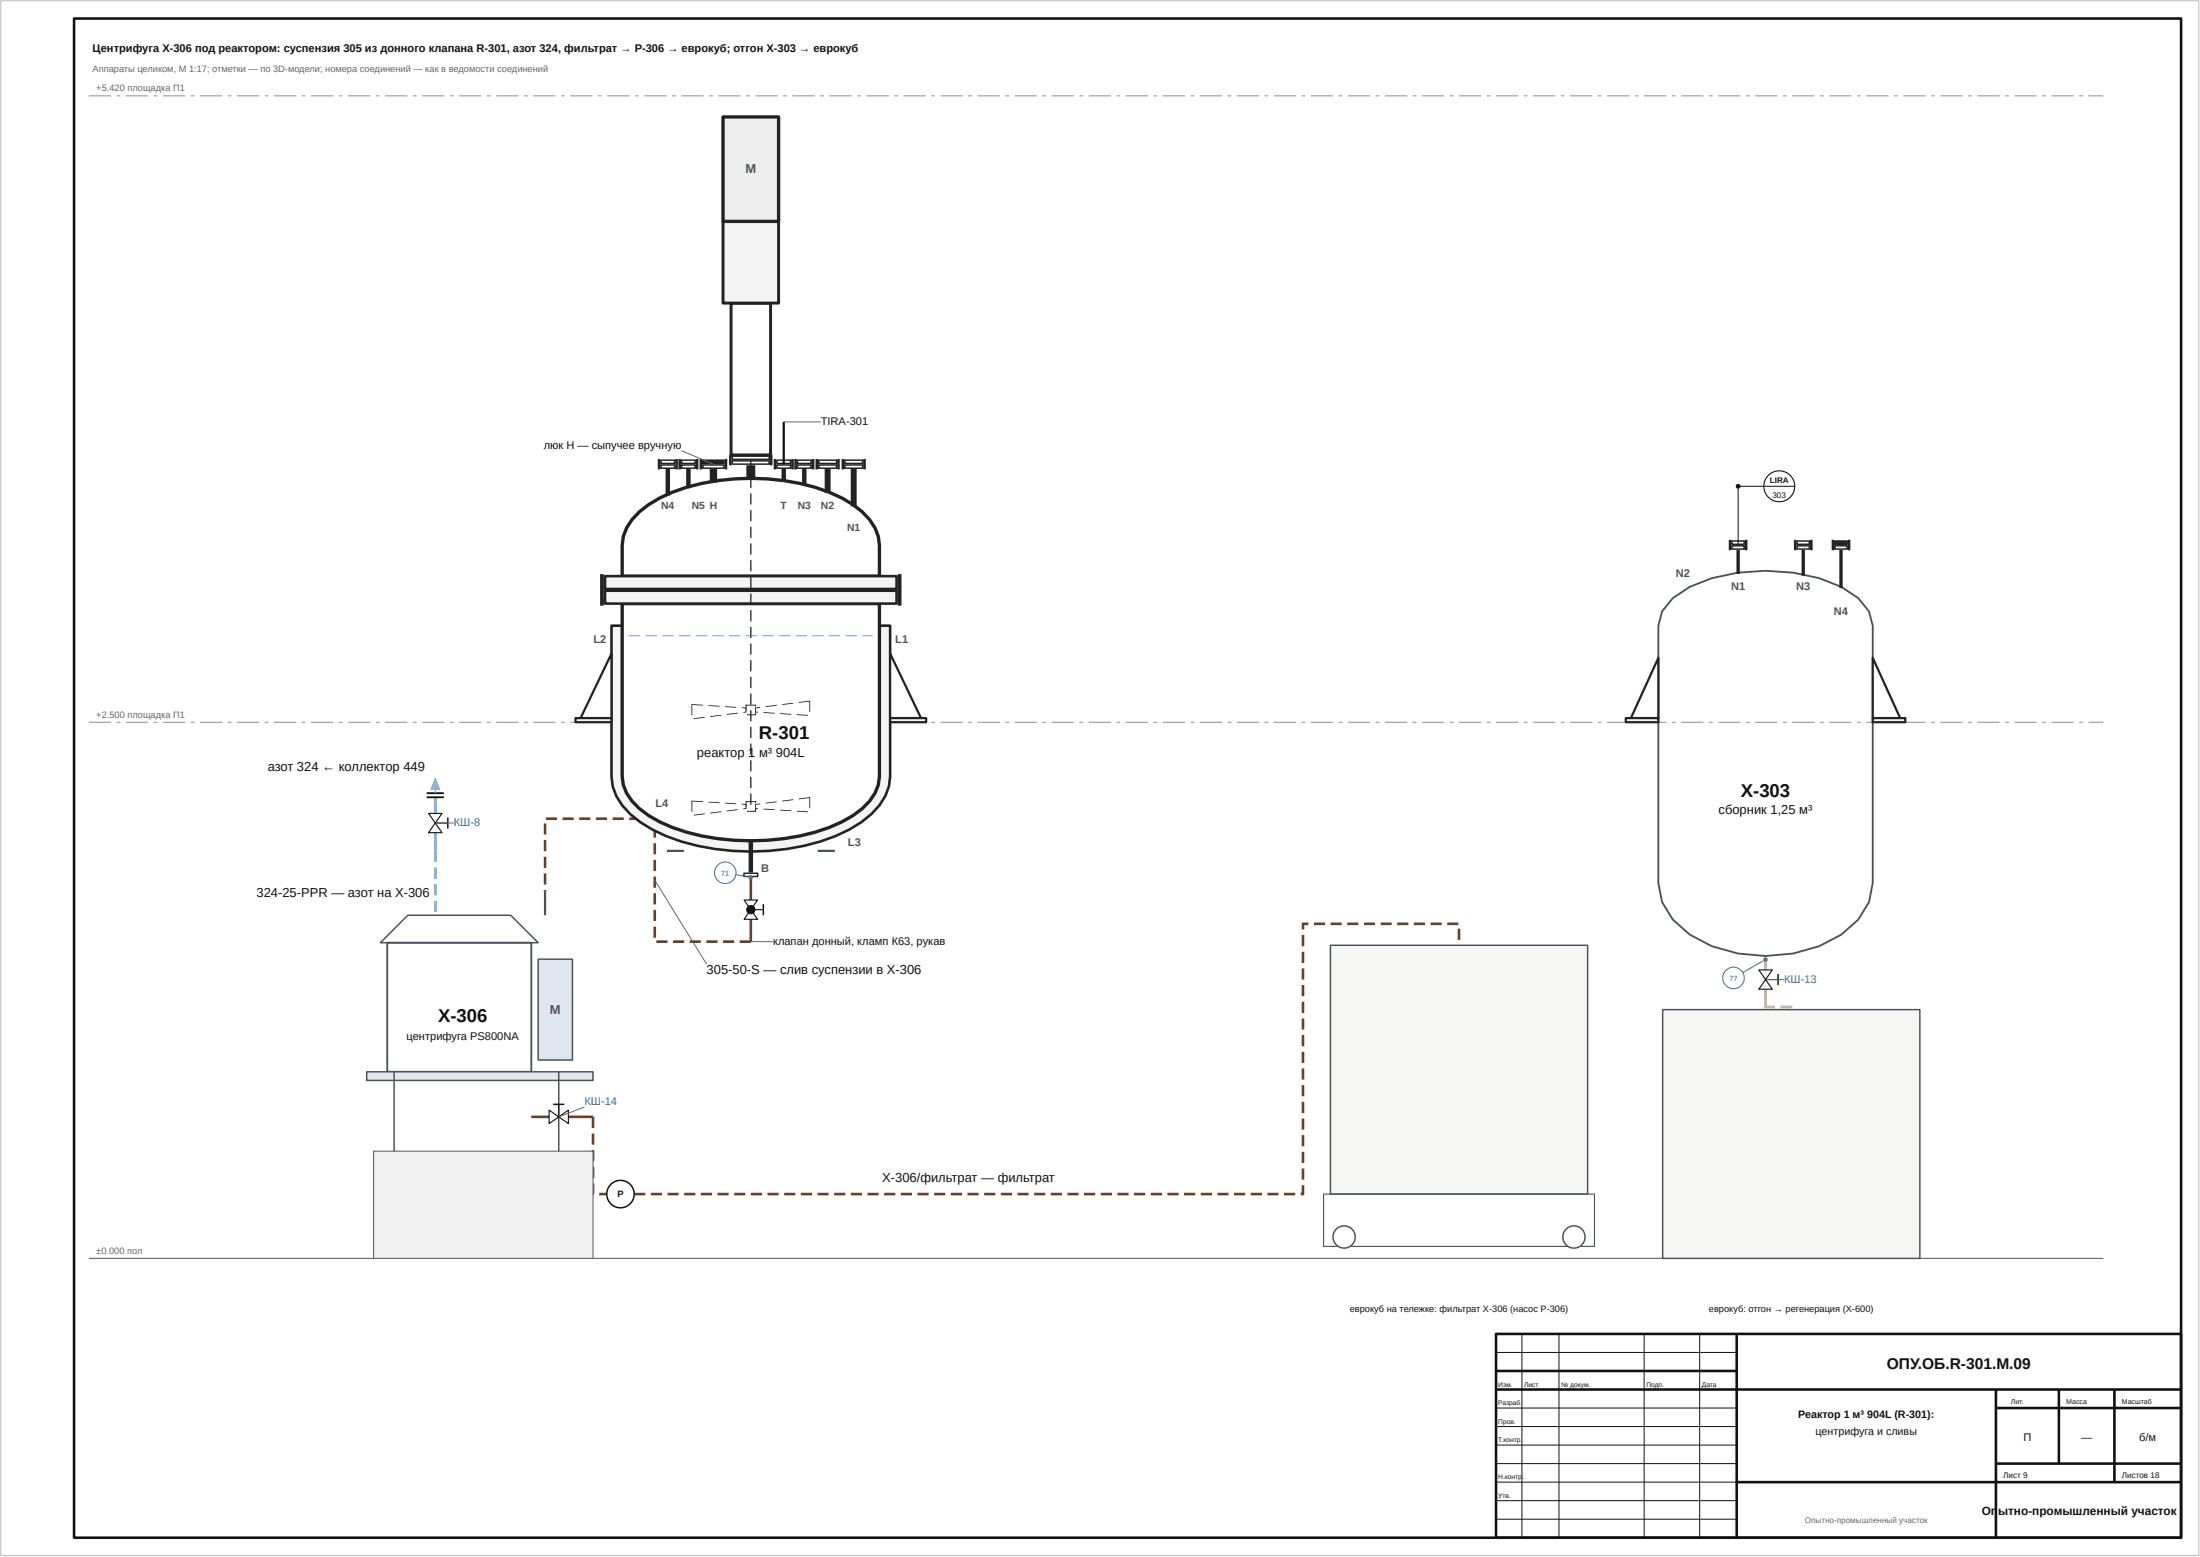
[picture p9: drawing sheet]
<svg xmlns="http://www.w3.org/2000/svg" width="594mm" height="420mm" viewBox="0 0 594 420" stroke-linecap="round" stroke-linejoin="round" font-family="sans-serif">
<path d="M469 360v55M404 370h65M404 375h185M539 375v40M539 380h50M556 375v20M571 375v25M469 400h120M539 395h50" fill="none" stroke="#111" stroke-width=".7" stroke-linecap="butt"/>
<path d="M202.8 236.8v6.1M202.8 248.1v6" fill="none" stroke="#6b3d25" stroke-width=".7" stroke-linecap="butt"/>
<path d="M199.8 253.8h3v.7h-3zM195.3 253.8h3v.7h-3zM190.8 253.8h3v.7h-3zM186.3 253.8h3v.7h-3zM181.8 253.8h3v.7h-3zM177.3 253.8h3v.7h-3zM176.5 250.1h.7v3h-.7zM176.5 245.6h.7v3h-.7zM176.5 241.1h.7v3h-.7zM176.5 236.6h.7v3h-.7zM176.5 232.1h.7v3h-.7zM176.5 227.6h.7v3h-.7zM176.5 223.1h.7v3h-.7zM174.4 220.6h2.6l.2 .3v.7h-.7v-.6h.3v.3h-2.4zM169.9 220.6h3v.7h-3zM165.4 220.6h3v.7h-3zM160.9 220.6h3v.7h-3zM156.4 220.6h3v.7h-3zM151.9 220.6h3v.7h-3zM147.4 220.6h3v.7h-3zM146.8 222.2h.7v3h-.7zM146.8 226.7h.7v3h-.7zM146.8 231.2h.7v3h-.7zM146.8 235.7h.7v3h-.7zM146.8 240.2h.7v.4h-.7z" fill="#6b3d25"/>
<path d="M117.6 215.2v4.3M117.6 224.7v4.9" fill="none" stroke="#5da4da" stroke-width=".7" stroke-linecap="butt"/>
<path d="M117.2 229.6h.7v3h-.7zM117.2 234.1h.7v3h-.7zM117.2 238.6h.7v3h-.7zM117.2 243.1h.7v3h-.7z" fill="#5da4da"/>
<path d="M143.5 301.4h4.8M153.5 301.4h6.6" fill="none" stroke="#6b3d25" stroke-width=".7" stroke-linecap="butt"/>
<g fill="#6b3d25">
<path d="M159.8 301.4h.7v3h-.7zM159.8 305.9h.7v3h-.7zM159.8 310.4h.7v3h-.7zM159.8 314.9h.7v3h-.7zM159.8 319.4h.7v2.9h-.4v-.4h.2v.7l-.5-.3zM161.8 321.9h2.1v.7h-2.1z"/>
<path d="M171.3 321.9h3v.7h-3zM175.8 321.9h3v.7h-3zM180.3 321.9h3v.7h-3zM184.8 321.9h3v.7h-3zM189.3 321.9h3v.7h-3zM193.8 321.9h3v.7h-3zM198.3 321.9h3v.7h-3zM202.8 321.9h3v.7h-3zM207.3 321.9h3v.7h-3zM211.8 321.9h3v.7h-3zM216.3 321.9h3v.7h-3zM220.8 321.9h3v.7h-3zM225.3 321.9h3v.7h-3zM229.8 321.9h3v.7h-3zM234.3 321.9h3v.7h-3zM238.8 321.9h3v.7h-3zM243.3 321.9h3v.7h-3zM247.8 321.9h3v.7h-3zM252.3 321.9h3v.7h-3zM256.8 321.9h3v.7h-3zM261.3 321.9h3v.7h-3zM265.8 321.9h3v.7h-3zM270.3 321.9h3v.7h-3zM274.8 321.9h3v.7h-3zM279.3 321.9h3v.7h-3zM283.8 321.9h3v.7h-3zM288.3 321.9h3v.7h-3zM292.8 321.9h3v.7h-3zM297.3 321.9h3v.7h-3zM301.8 321.9h3v.7h-3zM306.3 321.9h3v.7h-3zM310.8 321.9h3v.7h-3zM315.3 321.9h3v.7h-3zM319.8 321.9h3v.7h-3zM324.3 321.9h3v.7h-3zM328.8 321.9h3v.7h-3zM333.3 321.9h3v.7h-3zM337.8 321.9h3v.7h-3zM342.3 321.9h3v.7h-3zM346.8 321.9h3v.7h-3zM351.5 319.9h.7v2.4l-.3 .3h-.6v-.7h.6v.4h-.4zM351.5 315.4h.7v3h-.7zM351.5 310.9h.7v3h-.7zM351.5 306.4h.7v3h-.7zM351.5 301.9h.7v3h-.7zM351.5 297.4h.7v3h-.7zM351.5 292.9h.7v3h-.7zM351.5 288.4h.7v3h-.7zM351.5 283.9h.7v3h-.7zM351.5 279.4h.7v3h-.7zM351.5 274.9h.7v3h-.7zM351.5 270.4h.7v3h-.7zM351.5 265.9h.7v3h-.7zM351.5 261.4h.7v3h-.7zM351.5 256.9h.7v3h-.7zM351.5 252.4h.7v3h-.7zM351.6 249.1l1.7-.1v.7h-1.4v-.4h.3v1.6h-.7zM354.8 249h3v.7h-3zM359.3 249h3v.7h-3zM363.8 249h3v.7h-3zM368.3 249h3v.7h-3zM372.8 249h3v.7h-3zM377.3 249h3v.7h-3zM381.8 249h3v.7h-3zM386.3 249h3v.7h-3zM390.8 249h3v.7h-3zM393.7 250.6h.7v3h-.7z"/>
</g>
<path d="M476.8 258.9v2.9M476.8 267v4.3" fill="none" stroke="#f0ce36" stroke-width=".7" stroke-linecap="butt"/>
<path d="M476.4 271.3h.7v.5h-.3v-.4h2.5v.7h-2.6l-.2-.2zM480.8 271.4h3l.3 .5-.7-.1h.3v.3h-2.9z" fill="#f0ce36"/>
<path d="M.2 .2h593.6v419.6h-593.6z" fill="none" stroke="#bbb" stroke-width=".27"/>
<path d="M20 5h569v410h-569zM404 360h185v55h-185z" fill="none" stroke="#111" stroke-width=".7" stroke-linecap="butt"/>
<path d="M411 360v55M421 360v55M444 360v55M459 360v55M404 365h65M404 380h65M404 385h65M404 390h65M404 395h65M404 400h65M404 405h65M404 410h65" fill="none" stroke="#111" stroke-width=".27"/>
<path d="M24 339.6h544" fill="none" stroke="#666" stroke-width=".3"/>
<g fill="#666">
<path d="M24 194.8h6v.2h-6zM31.5 194.8h1v.2h-1zM34 194.8h6v.2h-6zM41.5 194.8h1v.2h-1zM44 194.8h6v.2h-6zM51.5 194.8h1v.2h-1zM54 194.8h6v.2h-6zM61.5 194.8h1v.2h-1zM64 194.8h6v.2h-6zM71.5 194.8h1v.2h-1zM74 194.8h6v.2h-6zM81.5 194.8h1v.2h-1zM84 194.8h6v.2h-6zM91.5 194.8h1v.2h-1zM94 194.8h6v.2h-6zM101.5 194.8h1v.2h-1zM104 194.8h6v.2h-6zM111.5 194.8h1v.2h-1zM114 194.8h6v.2h-6zM121.5 194.8h1v.2h-1zM124 194.8h6v.2h-6zM131.5 194.8h1v.2h-1zM134 194.8h6v.2h-6zM141.5 194.8h1v.2h-1zM144 194.8h6v.2h-6zM151.5 194.8h1v.2h-1zM154 194.8h6v.2h-6zM161.5 194.8h1v.2h-1zM164 194.8h6v.2h-6zM171.5 194.8h1v.2h-1zM174 194.8h6v.2h-6zM181.5 194.8h1v.2h-1zM184 194.8h6v.2h-6zM191.5 194.8h1v.2h-1zM194 194.8h6v.2h-6zM201.5 194.8h1v.2h-1zM204 194.8h6v.2h-6zM211.5 194.8h1v.2h-1zM214 194.8h6v.2h-6zM221.5 194.8h1v.2h-1zM224 194.8h6v.2h-6zM231.5 194.8h1v.2h-1zM234 194.8h6v.2h-6zM241.5 194.8h1v.2h-1zM244 194.8h6v.2h-6zM251.5 194.8h1v.2h-1zM254 194.8h6v.2h-6zM261.5 194.8h1v.2h-1zM264 194.8h6v.2h-6zM271.5 194.8h1v.2h-1zM274 194.8h6v.2h-6zM281.5 194.8h1v.2h-1zM284 194.8h6v.2h-6zM291.5 194.8h1v.2h-1zM294 194.8h6v.2h-6zM301.5 194.8h1v.2h-1zM304 194.8h6v.2h-6zM311.5 194.8h1v.2h-1zM314 194.8h6v.2h-6zM321.5 194.8h1v.2h-1zM324 194.8h6v.2h-6zM331.5 194.8h1v.2h-1zM334 194.8h6v.2h-6zM341.5 194.8h1v.2h-1zM344 194.8h6v.2h-6zM351.5 194.8h1v.2h-1zM354 194.8h6v.2h-6zM361.5 194.8h1v.2h-1zM364 194.8h6v.2h-6zM371.5 194.8h1v.2h-1zM374 194.8h6v.2h-6zM381.5 194.8h1v.2h-1zM384 194.8h6v.2h-6zM391.5 194.8h1v.2h-1zM394 194.8h6v.2h-6zM401.5 194.8h1v.2h-1zM404 194.8h6v.2h-6zM411.5 194.8h1v.2h-1zM414 194.8h6v.2h-6zM421.5 194.8h1v.2h-1zM424 194.8h6v.2h-6zM431.5 194.8h1v.2h-1zM434 194.8h6v.2h-6zM441.5 194.8h1v.2h-1zM444 194.8h6v.2h-6zM451.5 194.8h1v.2h-1zM454 194.8h6v.2h-6zM461.5 194.8h1v.2h-1zM464 194.8h6v.2h-6zM471.5 194.8h1v.2h-1zM474 194.8h6v.2h-6zM481.5 194.8h1v.2h-1zM484 194.8h6v.2h-6zM491.5 194.8h1v.2h-1zM494 194.8h6v.2h-6zM501.5 194.8h1v.2h-1zM504 194.8h6v.2h-6zM511.5 194.8h1v.2h-1zM514 194.8h6v.2h-6zM521.5 194.8h1v.2h-1zM524 194.8h6v.2h-6zM531.5 194.8h1v.2h-1zM534 194.8h6v.2h-6zM541.5 194.8h1v.2h-1zM544 194.8h6v.2h-6zM551.5 194.8h1v.2h-1zM554 194.8h6v.2h-6zM561.5 194.8h1v.2h-1zM564 194.8h4v.2h-4z"/>
<path d="M24 25.8h6v.2h-6zM31.5 25.8h1v.2h-1zM34 25.8h6v.2h-6zM41.5 25.8h1v.2h-1zM44 25.8h6v.2h-6zM51.5 25.8h1v.2h-1zM54 25.8h6v.2h-6zM61.5 25.8h1v.2h-1zM64 25.8h6v.2h-6zM71.5 25.8h1v.2h-1zM74 25.8h6v.2h-6zM81.5 25.8h1v.2h-1zM84 25.8h6v.2h-6zM91.5 25.8h1v.2h-1zM94 25.8h6v.2h-6zM101.5 25.8h1v.2h-1zM104 25.8h6v.2h-6zM111.5 25.8h1v.2h-1zM114 25.8h6v.2h-6zM121.5 25.8h1v.2h-1zM124 25.8h6v.2h-6zM131.5 25.8h1v.2h-1zM134 25.8h6v.2h-6zM141.5 25.8h1v.2h-1zM144 25.8h6v.2h-6zM151.5 25.8h1v.2h-1zM154 25.8h6v.2h-6zM161.5 25.8h1v.2h-1zM164 25.8h6v.2h-6zM171.5 25.8h1v.2h-1zM174 25.8h6v.2h-6zM181.5 25.8h1v.2h-1zM184 25.8h6v.2h-6zM191.5 25.8h1v.2h-1zM194 25.8h6v.2h-6zM201.5 25.8h1v.2h-1zM204 25.8h6v.2h-6zM211.5 25.8h1v.2h-1zM214 25.8h6v.2h-6zM221.5 25.8h1v.2h-1zM224 25.8h6v.2h-6zM231.5 25.8h1v.2h-1zM234 25.8h6v.2h-6zM241.5 25.8h1v.2h-1zM244 25.8h6v.2h-6zM251.5 25.8h1v.2h-1zM254 25.8h6v.2h-6zM261.5 25.8h1v.2h-1zM264 25.8h6v.2h-6zM271.5 25.8h1v.2h-1zM274 25.8h6v.2h-6zM281.5 25.8h1v.2h-1zM284 25.8h6v.2h-6zM291.5 25.8h1v.2h-1zM294 25.8h6v.2h-6zM301.5 25.8h1v.2h-1zM304 25.8h6v.2h-6zM311.5 25.8h1v.2h-1zM314 25.8h6v.2h-6zM321.5 25.8h1v.2h-1zM324 25.8h6v.2h-6zM331.5 25.8h1v.2h-1zM334 25.8h6v.2h-6zM341.5 25.8h1v.2h-1zM344 25.8h6v.2h-6zM351.5 25.8h1v.2h-1zM354 25.8h6v.2h-6zM361.5 25.8h1v.2h-1zM364 25.8h6v.2h-6zM371.5 25.8h1v.2h-1zM374 25.8h6v.2h-6zM381.5 25.8h1v.2h-1zM384 25.8h6v.2h-6zM391.5 25.8h1v.2h-1zM394 25.8h6v.2h-6zM401.5 25.8h1v.2h-1zM404 25.8h6v.2h-6zM411.5 25.8h1v.2h-1zM414 25.8h6v.2h-6zM421.5 25.8h1v.2h-1zM424 25.8h6v.2h-6zM431.5 25.8h1v.2h-1zM434 25.8h6v.2h-6zM441.5 25.8h1v.2h-1zM444 25.8h6v.2h-6zM451.5 25.8h1v.2h-1zM454 25.8h6v.2h-6zM461.5 25.8h1v.2h-1zM464 25.8h6v.2h-6zM471.5 25.8h1v.2h-1zM474 25.8h6v.2h-6zM481.5 25.8h1v.2h-1zM484 25.8h6v.2h-6zM491.5 25.8h1v.2h-1zM494 25.8h6v.2h-6zM501.5 25.8h1v.2h-1zM504 25.8h6v.2h-6zM511.5 25.8h1v.2h-1zM514 25.8h6v.2h-6zM521.5 25.8h1v.2h-1zM524 25.8h6v.2h-6zM531.5 25.8h1v.2h-1zM534 25.8h6v.2h-6zM541.5 25.8h1v.2h-1zM544 25.8h6v.2h-6zM551.5 25.8h1v.2h-1zM554 25.8h6v.2h-6zM561.5 25.8h1v.2h-1zM564 25.8h4v.2h-4z"/>
</g>
<path d="M165.1 168.9h75.3v40.7a14 14 0 0 1-5.1 10.1 43 43 0 0 1-22.8 9.4 61.9 61.9 0 0 1-36.4-5.2 22.2 22.2 0 0 1-9.7-9.1l-1-2.6-.3-2.6z" fill="#f4f4f4"/>
<path d="M165.1 168.9h75.3v40.7a14 14 0 0 1-5.1 10.1 43 43 0 0 1-22.8 9.4 61.9 61.9 0 0 1-36.4-5.2 22.2 22.2 0 0 1-9.7-9.1l-1-2.6-.3-2.6z" fill="none" stroke="#222" stroke-width=".7" stroke-linecap="butt"/>
<path d="M168 162.9h69.5v46.7a11.7 11.7 0 0 1-4.7 8.6 41.4 41.4 0 0 1-21.1 8.1 60.9 60.9 0 0 1-33.5-4.5 20 20 0 0 1-9-7.8l-.9-2.2-.3-2.2z" fill="#fff"/>
<path d="M168 162.9h69.5v46.7a11.7 11.7 0 0 1-4.7 8.6 41.4 41.4 0 0 1-21.1 8.1 60.9 60.9 0 0 1-33.5-4.5 20 20 0 0 1-9-7.8l-.9-2.2-.3-2.2z" fill="none" stroke="#222" stroke-width=".9" stroke-linecap="butt"/>
<path d="M172.7 138.1a40.6 40.6 0 0 1 21.1-8.4 58.9 58.9 0 0 1 33.5 4.7 20.3 20.3 0 0 1 9 8.1l.9 2.3 .3 2.3v8.4h-69.5v-8.4a12.4 12.4 0 0 1 4.7-9z" fill="#fff"/>
<path d="M172.7 138.1a40.6 40.6 0 0 1 21.1-8.4 58.9 58.9 0 0 1 33.5 4.7 20.3 20.3 0 0 1 9 8.1l.9 2.3 .3 2.3v8.4h-69.5v-8.4a12.4 12.4 0 0 1 4.7-9z" fill="none" stroke="#222" stroke-width=".9" stroke-linecap="butt"/>
<path d="M163.4 155.5h78.7v3.5h-78.7z" fill="#f4f4f4"/>
<path d="M163.4 155.5h78.7v3.5h-78.7z" fill="none" stroke="#222" stroke-width=".7" stroke-linecap="butt"/>
<path d="M163.4 159.4h78.7v3.5h-78.7z" fill="#f4f4f4"/>
<path d="M163.4 159.4h78.7v3.5h-78.7z" fill="none" stroke="#222" stroke-width=".7" stroke-linecap="butt"/>
<path d="M162.6 154.9v8.6M242.9 154.9v8.6" fill="none" stroke="#222" stroke-width="1" stroke-linecap="butt"/>
<path d="M165.1 176.4v17.4h-8.3z" fill="#fff"/>
<path d="M165.1 176.4v17.4h-8.3z" fill="none" stroke="#222" stroke-width=".6"/>
<path d="M155.4 193.8h9.7v1.1h-9.7z" fill="#f4f4f4"/>
<path d="M155.4 193.8h9.7v1.1h-9.7z" fill="none" stroke="#222" stroke-width=".6"/>
<path d="M240.4 176.4l8.3 17.4h-8.3z" fill="#fff"/>
<path d="M240.4 176.4l8.3 17.4h-8.3z" fill="none" stroke="#222" stroke-width=".6"/>
<path d="M240.4 193.8h9.7v1.1h-9.7z" fill="#f4f4f4"/>
<path d="M240.4 193.8h9.7v1.1h-9.7z" fill="none" stroke="#222" stroke-width=".6"/>
<path d="M202.8 125.6v4" fill="none" stroke="#222" stroke-width="2.4" stroke-linecap="butt"/>
<path d="M197.7 124.4h10.1v.9h-10.1z" fill="#fff"/>
<path d="M197.7 124.4h10.1v.9h-10.1z" fill="none" stroke="#222" stroke-width=".4"/>
<path d="M197.7 123.1h10.1v.9h-10.1z" fill="#fff"/>
<path d="M197.7 123.1h10.1v.9h-10.1z" fill="none" stroke="#222" stroke-width=".4"/>
<path d="M197.2 122.8v2.8M208.3 122.8v2.8" fill="none" stroke="#222" stroke-width=".7" stroke-linecap="butt"/>
<path d="M197.4 81.8h10.7v41h-10.7z" fill="#fff"/>
<path d="M197.4 81.8h10.7v41h-10.7z" fill="none" stroke="#222" stroke-width=".8" stroke-linecap="butt"/>
<path d="M195.2 59.7h15.1v22.1h-15.1z" fill="#f4f4f4"/>
<path d="M195.2 59.7h15.1v22.1h-15.1z" fill="none" stroke="#222" stroke-width=".8" stroke-linecap="butt"/>
<path d="M195.2 31.6h15.1v28.1h-15.1z" fill="#eee"/>
<path d="M195.2 31.6h15.1v28.1h-15.1z" fill="none" stroke="#222" stroke-width=".9" stroke-linecap="butt"/>
<path d="M202.6 124.2h.3v3h-.3zM202.6 128.7h.3v3h-.3zM202.6 133.2h.3v3h-.3zM202.6 137.7h.3v3h-.3zM202.6 142.2h.3v3h-.3zM202.6 146.7h.3v3h-.3zM202.6 151.2h.3v3h-.3zM202.6 155.7h.3v3h-.3zM202.6 160.2h.3v3h-.3zM202.6 164.7h.3v3h-.3zM202.6 169.2h.3v3h-.3zM202.6 173.7h.3v3h-.3zM202.6 178.2h.3v3h-.3zM202.6 182.7h.3v3h-.3zM202.6 187.2h.3v3h-.3zM202.6 191.7h.3v3h-.3zM202.6 196.2h.3v3h-.3zM202.6 200.7h.3v3h-.3zM202.6 205.2h.3v3h-.3zM202.6 209.7h.3v3h-.3zM202.6 214.2h.3v3h-.3z" fill="#222"/>
<g fill="#1a1a1a">
<path d="M201.7 218.8l2.3 .2-.1-.7h.3l-.1 .8h-2.4zM201.4 216.3l2.6-.1 .2 .6h-.3l.1-.4h-2.5l.1 1.3h-.3z"/>
<path d="M186.8 216.1l3 .2v.2l-3-.2zM191.3 216.4l3 .1v.3l-3-.2zM195.8 216.6l3 .2v.2l-3-.1zM200.3 216.9l1.2 .1v1.3l-.8 .1v-.2h.8v-1.1h-1.2zM196.2 218.8l3-.4 .1 .2-3 .4zM191.8 219.3l3-.3v.2l-3 .3zM187.3 219.9l3-.4v.2l-3 .4zM186.7 216.2h.2v2.9h-.2z"/>
<path d="M215.7 215.5l3-.4v.3l-3 .3zM211.2 216.1l3-.4v.2l-3 .4zM206.8 216.6l2.9-.3 .1 .2-3 .4zM204 217l1.3-.2v.3h-1.3v1.1l.7-.1v.3l-.8-.2zM206.2 218.2l3 .2v.2l-3-.1zM210.7 218.5l3 .2v.2l-3-.2zM215.2 218.8l3 .2v.2l-3-.2zM218.6 215.2h.2v2.9h-.2z"/>
<path d="M201.7 192.8l2.3 .1-.1-.7h.3l-.1 .8h-2.4zM201.4 190.2h2.6l.2 .5h-.3l.1-.4h-2.5l.1 1.4h-.3z"/>
<path d="M186.8 190l3 .2v.2l-3-.2zM191.3 190.3l3 .2v.2l-3-.2zM195.8 190.6l3 .2v.2l-3-.2zM200.3 190.9l1.2 .1v1.2l-.8 .2v-.2h.8v-1.1h-1.2zM196.2 192.7l3-.4 .1 .3-3 .3zM191.8 193.3l3-.4v.2l-3 .4zM187.3 193.8l3-.3v.2l-3 .4zM186.7 190.1h.2v2.9h-.2z"/>
<path d="M215.7 189.5l3-.4v.2l-3 .4zM211.2 190l3-.3v.2l-3 .4zM206.8 190.6l2.9-.4 .1 .2-3 .4zM204 191l1.3-.2v.2l-1.3 .1v1.1l.7-.1v.2l-.8-.1zM206.2 192.2l3 .2v.2l-3-.2zM210.7 192.5l3 .2v.2l-3-.2zM215.2 192.8l3 .1v.3l-3-.2zM218.6 189.2h.2v2.9h-.2z"/>
</g>
<path d="M169.9 171.5h3v.2h-3zM174.4 171.5h3v.2h-3zM178.9 171.5h3v.2h-3zM183.4 171.5h3v.2h-3zM187.9 171.5h3v.2h-3zM192.4 171.5h3v.2h-3zM196.9 171.5h3v.2h-3zM201.4 171.5h3v.2h-3zM205.9 171.5h3v.2h-3zM210.4 171.5h3v.2h-3zM214.9 171.5h3v.2h-3zM219.4 171.5h3v.2h-3zM223.9 171.5h3v.2h-3zM228.4 171.5h3v.2h-3zM232.9 171.5h2.7v.2h-2.7z" fill="#1f5fa8"/>
<path d="M180.3 126.6v7.1" fill="none" stroke="#222" stroke-width="1.2" stroke-linecap="butt"/>
<path d="M178.5 125.5h3.7v.9h-3.7z" fill="#fff"/>
<path d="M178.5 125.5h3.7v.9h-3.7z" fill="none" stroke="#222" stroke-width=".4"/>
<path d="M178.5 124.2h3.7v.9h-3.7z" fill="#fff"/>
<path d="M178.5 124.2h3.7v.9h-3.7z" fill="none" stroke="#222" stroke-width=".4"/>
<path d="M178 123.9v2.8M182.7 123.9v2.8" fill="none" stroke="#222" stroke-width=".7" stroke-linecap="butt"/>
<path d="M185.9 126.6v5.1" fill="none" stroke="#222" stroke-width="1.2" stroke-linecap="butt"/>
<path d="M184 125.5h3.7v.9h-3.7z" fill="#fff"/>
<path d="M184 125.5h3.7v.9h-3.7z" fill="none" stroke="#222" stroke-width=".4"/>
<path d="M184 124.2h3.7v.9h-3.7z" fill="#fff"/>
<path d="M184 124.2h3.7v.9h-3.7z" fill="none" stroke="#222" stroke-width=".4"/>
<path d="M183.5 123.9v2.8M188.3 123.9v2.8" fill="none" stroke="#222" stroke-width=".7" stroke-linecap="butt"/>
<path d="M192.7 126.6v3.6" fill="none" stroke="#222" stroke-width="2" stroke-linecap="butt"/>
<path d="M189.8 125.5h5.7v.9h-5.7z" fill="#fff"/>
<path d="M189.8 125.5h5.7v.9h-5.7z" fill="none" stroke="#222" stroke-width=".4"/>
<path d="M189.8 124.2h5.7v.9h-5.7z" fill="#222"/>
<path d="M189.8 124.2h5.7v.9h-5.7z" fill="none" stroke="#222" stroke-width=".4"/>
<path d="M189.3 123.9v2.8M196 123.9v2.8" fill="none" stroke="#222" stroke-width=".7" stroke-linecap="butt"/>
<path d="M211.6 126.6v3.5" fill="none" stroke="#222" stroke-width="1.2" stroke-linecap="butt"/>
<path d="M209.8 125.5h3.7v.9h-3.7z" fill="#fff"/>
<path d="M209.8 125.5h3.7v.9h-3.7z" fill="none" stroke="#222" stroke-width=".4"/>
<path d="M209.8 124.2h3.7v.9h-3.7z" fill="#fff"/>
<path d="M209.8 124.2h3.7v.9h-3.7z" fill="none" stroke="#222" stroke-width=".4"/>
<path d="M209.3 123.9v2.8M214 123.9v2.8" fill="none" stroke="#222" stroke-width=".7" stroke-linecap="butt"/>
<path d="M217.2 126.6v4.5" fill="none" stroke="#222" stroke-width="1.2" stroke-linecap="butt"/>
<path d="M215.3 125.5h3.8v.9h-3.8z" fill="#fff"/>
<path d="M215.3 125.5h3.8v.9h-3.8z" fill="none" stroke="#222" stroke-width=".4"/>
<path d="M215.3 124.2h3.8v.9h-3.8z" fill="#fff"/>
<path d="M215.3 124.2h3.8v.9h-3.8z" fill="none" stroke="#222" stroke-width=".4"/>
<path d="M214.8 123.9v2.8M219.6 123.9v2.8" fill="none" stroke="#222" stroke-width=".7" stroke-linecap="butt"/>
<path d="M223.5 126.6v6.4" fill="none" stroke="#222" stroke-width="1.6" stroke-linecap="butt"/>
<path d="M221.1 125.5h4.8v.9h-4.8z" fill="#fff"/>
<path d="M221.1 125.5h4.8v.9h-4.8z" fill="none" stroke="#222" stroke-width=".4"/>
<path d="M221.1 124.2h4.8v.9h-4.8z" fill="#fff"/>
<path d="M221.1 124.2h4.8v.9h-4.8z" fill="none" stroke="#222" stroke-width=".4"/>
<path d="M220.6 123.9v2.8M226.4 123.9v2.8" fill="none" stroke="#222" stroke-width=".7" stroke-linecap="butt"/>
<path d="M230.5 126.6v10.1" fill="none" stroke="#222" stroke-width="1.6" stroke-linecap="butt"/>
<path d="M228.1 125.5h4.8v.9h-4.8z" fill="#fff"/>
<path d="M228.1 125.5h4.8v.9h-4.8z" fill="none" stroke="#222" stroke-width=".4"/>
<path d="M228.1 124.2h4.8v.9h-4.8z" fill="#fff"/>
<path d="M228.1 124.2h4.8v.9h-4.8z" fill="none" stroke="#222" stroke-width=".4"/>
<path d="M227.6 123.9v2.8M233.5 123.9v2.8" fill="none" stroke="#222" stroke-width=".7" stroke-linecap="butt"/>
<path d="M202.8 226.5v9" fill="none" stroke="#222" stroke-width="1.2" stroke-linecap="butt"/>
<path d="M200.9 235.7h3.7v.8h-3.7z" fill="#fff"/>
<path d="M200.9 235.7h3.7v.8h-3.7z" fill="none" stroke="#222" stroke-width=".4"/>
<path d="M451.7 161.4l4.6-3a50.4 50.4 0 0 1 40.9 0l4.6 3 2.9 3.6 1 3.9v69.4l-1 5.1-2.9 4.8-4.6 4a39.2 39.2 0 0 1-40.9 0l-4.6-4-2.9-4.8-1-5.1v-69.4l1-3.9z" fill="none" stroke="#4a5258" stroke-width=".5"/>
<path d="M447.8 177.5v16.3h-7.4z" fill="#fff"/>
<path d="M447.8 177.5v16.3h-7.4z" fill="none" stroke="#222" stroke-width=".6"/>
<path d="M439 193.8h8.8v1.1h-8.8z" fill="#f4f4f4"/>
<path d="M439 193.8h8.8v1.1h-8.8z" fill="none" stroke="#222" stroke-width=".6"/>
<path d="M505.7 177.5l7.4 16.3h-7.4z" fill="#fff"/>
<path d="M505.7 177.5l7.4 16.3h-7.4z" fill="none" stroke="#222" stroke-width=".6"/>
<path d="M505.7 193.8h8.8v1.1h-8.8z" fill="#f4f4f4"/>
<path d="M505.7 193.8h8.8v1.1h-8.8z" fill="none" stroke="#222" stroke-width=".6"/>
<path d="M100.9 310.7h59.2v28.9h-59.2z" fill="#f2f2f2"/>
<path d="M100.9 310.7h59.2v28.9h-59.2z" fill="none" stroke="#666" stroke-width=".3"/>
<path d="M104.6 254.4h38.9v34.9h-38.9z" fill="none" stroke="#4a5258" stroke-width=".5"/>
<path d="M110.1 247h27.8l7.4 7.4h-42.6z" fill="none" stroke="#4a5258" stroke-width=".4"/>
<path d="M99 289.3h61.1v2.3h-61.1z" fill="#e4e8ec"/>
<path d="M99 289.3h61.1v2.3h-61.1z" fill="none" stroke="#4a5258" stroke-width=".4"/>
<path d="M145.3 258.9h9.3v27.2h-9.3z" fill="#dfe6ef"/>
<path d="M145.3 258.9h9.3v27.2h-9.3zM106.4 289.3v21.4M150.9 289.3v21.4" fill="none" stroke="#4a5258" stroke-width=".4"/>
<path d="M180.1 229.6h4.6M220.8 229.6h4.6M147.2 240.6v6.4" fill="none" stroke="#4a5258" stroke-width=".6"/>
<path d="M211.6 113.9v11.4" fill="none" stroke="#111" stroke-width=".6"/>
<path d="M115.2 215.2h4.7M115.2 214.1h4.7" fill="none" stroke="#111" stroke-width=".5"/>
<path d="M117.6 212.4v1.7" fill="none" stroke="#5da5da" stroke-width=".3"/>
<path d="M117.6 210.1l1.2 3h-2.4z" fill="#5da5da"/>
<path d="M117.6 210.1l1.2 3h-2.4z" fill="none" stroke="#5da5da" stroke-width=".27"/>
<circle cx="167.6" cy="322.3" r="3.7" fill="#fff"/>
<circle cx="167.6" cy="322.3" r="3.7" fill="none" stroke="#111" stroke-width=".4"/>
<path d="M359.3 255.1h69.4v67.2h-69.4z" fill="#f6f7f5"/>
<path d="M359.3 255.1h69.4v67.2h-69.4z" fill="none" stroke="#4a5258" stroke-width=".4"/>
<path d="M357.4 322.3h73.2v14.1h-73.2z" fill="none" stroke="#4a5258" stroke-width=".3"/>
<circle cx="363" cy="333.8" r="3" fill="#fff"/>
<circle cx="363" cy="333.8" r="3" fill="none" stroke="#4a5258" stroke-width=".4"/>
<circle cx="425" cy="333.8" r="3" fill="#fff"/>
<circle cx="425" cy="333.8" r="3" fill="none" stroke="#4a5258" stroke-width=".4"/>
<path d="M469.4 148.4v6.5" fill="none" stroke="#222" stroke-width=".9" stroke-linecap="butt"/>
<path d="M467.7 147.3h3.3v.9h-3.3z" fill="#fff"/>
<path d="M467.7 147.3h3.3v.9h-3.3z" fill="none" stroke="#222" stroke-width=".4"/>
<path d="M467.7 146h3.3v.9h-3.3z" fill="#fff"/>
<path d="M467.7 146h3.3v.9h-3.3z" fill="none" stroke="#222" stroke-width=".4"/>
<path d="M467.2 145.7v2.8M471.5 145.7v2.8" fill="none" stroke="#222" stroke-width=".7" stroke-linecap="butt"/>
<path d="M487 148.4v7" fill="none" stroke="#222" stroke-width=".9" stroke-linecap="butt"/>
<path d="M485.3 147.3h3.3v.9h-3.3z" fill="#fff"/>
<path d="M485.3 147.3h3.3v.9h-3.3z" fill="none" stroke="#222" stroke-width=".4"/>
<path d="M485.3 146h3.3v.9h-3.3z" fill="#fff"/>
<path d="M485.3 146h3.3v.9h-3.3z" fill="none" stroke="#222" stroke-width=".4"/>
<path d="M484.8 145.7v2.8M489.1 145.7v2.8" fill="none" stroke="#222" stroke-width=".7" stroke-linecap="butt"/>
<path d="M497.2 148.4v10.3" fill="none" stroke="#222" stroke-width=".9" stroke-linecap="butt"/>
<path d="M495.5 147.3h3.3v.9h-3.3z" fill="#fff"/>
<path d="M495.5 147.3h3.3v.9h-3.3z" fill="none" stroke="#222" stroke-width=".4"/>
<path d="M495.5 146h3.3v.9h-3.3z" fill="#222"/>
<path d="M495.5 146h3.3v.9h-3.3z" fill="none" stroke="#222" stroke-width=".4"/>
<path d="M495 145.7v2.8M499.3 145.7v2.8" fill="none" stroke="#222" stroke-width=".7" stroke-linecap="butt"/>
<path d="M476.3 131.2h-6.9v15.9" fill="none" stroke="#111" stroke-width=".27"/>
<circle cx="469.4" cy="131.2" r=".5" fill="#111"/>
<circle cx="469.4" cy="131.2" r=".5" fill="none" stroke="#111" stroke-width=".27"/>
<circle cx="480.5" cy="131.2" r="4.2" fill="#fff"/>
<circle cx="480.5" cy="131.2" r="4.2" fill="none" stroke="#111" stroke-width=".3"/>
<path d="M476.3 131.2h8.4" fill="none" stroke="#111" stroke-width=".27"/>
<path d="M449 272.5h69.5v67.1h-69.5z" fill="#f6f7f5"/>
<path d="M449 272.5h69.5v67.1h-69.5z" fill="none" stroke="#4a5258" stroke-width=".4"/>
<path d="M200.9 242.9l3.7 5.2h-3.7l3.7-5.2z" fill="#fff"/>
<path d="M200.9 242.9l3.7 5.2h-3.7l3.7-5.2zM202.8 245.5h3.3" fill="none" stroke="#111" stroke-width=".3"/>
<path d="M206.1 244v3" fill="none" stroke="#111" stroke-width=".4"/>
<circle cx="202.8" cy="245.5" r="1.1" fill="#111"/>
<circle cx="202.8" cy="245.5" r="1.1" fill="none" stroke="#111" stroke-width=".3"/>
<path d="M115.7 219.5l3.7 5.2h-3.7l3.7-5.2z" fill="#fff"/>
<path d="M115.7 219.5l3.7 5.2h-3.7l3.7-5.2zM117.6 222.1h3.3" fill="none" stroke="#111" stroke-width=".3"/>
<path d="M120.9 220.6v3" fill="none" stroke="#111" stroke-width=".4"/>
<path d="M148.3 299.6l5.2 3.6v-3.6l-5.2 3.6z" fill="#fff"/>
<path d="M148.3 299.6l5.2 3.6v-3.6l-5.2 3.6zM150.9 298v3.4" fill="none" stroke="#111" stroke-width=".3"/>
<path d="M149.4 298h3" fill="none" stroke="#111" stroke-width=".4"/>
<path d="M475 261.8l3.6 5.2h-3.6l3.6-5.2z" fill="#fff"/>
<path d="M475 261.8l3.6 5.2h-3.6l3.6-5.2zM476.8 264.4h3.4" fill="none" stroke="#111" stroke-width=".3"/>
<path d="M480.2 262.9v3" fill="none" stroke="#111" stroke-width=".4"/>
<path d="M211.6 113.9h10M184 121.6l8.7 3.7M117.6 222.1h5M176.8 237.5l14 22.7M202.8 254.1h6M476.8 264.4h5M157.8 298.8l-6.9 2.6" fill="none" stroke="#666" stroke-width=".27"/>
<path d="M198.7 236l4.1 .8" fill="none" stroke="#1f5fa8" stroke-width=".27"/>
<circle cx="202.8" cy="236.8" r=".45" fill="#1f5fa8"/>
<circle cx="202.8" cy="236.8" r=".45" fill="none" stroke="#1f5fa8" stroke-width=".27"/>
<circle cx="195.9" cy="235.5" r="2.9" fill="#fff"/>
<g fill="none" stroke="#1f5fa8" stroke-width=".27">
<path d="M476.8 258.9l-6.2 3.6"/>
<circle cx="195.9" cy="235.5" r="2.9"/>
</g>
<circle cx="476.8" cy="258.9" r=".45" fill="#1f5fa8"/>
<circle cx="476.8" cy="258.9" r=".45" fill="none" stroke="#1f5fa8" stroke-width=".27"/>
<circle cx="468.1" cy="263.9" r="2.9" fill="#fff"/>
<circle cx="468.1" cy="263.9" r="2.9" fill="none" stroke="#1f5fa8" stroke-width=".27"/>
<g font-size="5" fill="#111">
<text x="205" y="199.5">R-301</text>
<text x="470.1" y="215.2">X-303</text>
<text x="118.3" y="275.9">X-306</text>
</g>
<text font-size="4.2" fill="#111" x="509.5" y="369.5">ОПУ.ОБ.R-301.М.09</text>
<g font-size="3.5" fill="#4a5258">
<text x="201.3" y="46.7">M</text>
<text x="148.5" y="273.6">M</text>
</g>
<g font-size="3.5" fill="#111">
<text x="72.3" y="207.9">азот 324 ← коллектор 449</text>
<text x="188.2" y="204.2">реактор 1 м³</text>
<text x="209.5" y="204.2">904L</text>
<text x="464.1" y="219.8">сборник 1,25 м³</text>
<text x="69.3" y="242">324-25-PPR — азот на X-306</text>
<text x="190.8" y="262.8">305-50-S — слив суспензии в X-306</text>
<text x="238.3" y="319.1">X-306/фильтрат — фильтрат</text>
</g>
<g font-size="3.2" fill="#111">
<text x="535.2" y="409">Оп</text>
<text x="539.6" y="409">ытно-промышленный участок</text>
</g>
<g font-size="3" fill="#111">
<text x="25" y="14">Центрифуга X-306 под реактором: суспензия 305 из донного клапана R-301, азот 324, фильтрат → P-306 → еврокуб; отгон X-303 → еврокуб</text>
<text x="221.6" y="114.8">TIRA-301</text>
<text x="146.8" y="121.2">люк H — сыпучее вручную</text>
<text x="208.8" y="255">клапан донный, кламп К63, рукав</text>
<text x="109.8" y="280.6">центрифуга PS800NA</text>
<text x="546.4" y="389">П</text>
<text x="562" y="389">—</text>
<text x="577.7" y="389">б/м</text>
</g>
<g font-size="3" fill="#4a5258">
<text x="452.6" y="155.7">N2</text>
<text x="467.5" y="159.1">N1</text>
<text x="485" y="159.1">N3</text>
<text x="495.2" y="166">N4</text>
<text x="160.2" y="173.5">L2</text>
<text x="241.8" y="173.5">L1</text>
<text x="177" y="217.9">L4</text>
<text x="229" y="228.2">L3</text>
<text x="205.5" y="235.4">B</text>
</g>
<g font-size="3" fill="#1f5fa8">
<text x="122.5" y="223">КШ-8</text>
<text x="481.8" y="265.3">КШ-13</text>
<text x="157.8" y="298.3">КШ-14</text>
</g>
<g font-size="2.9" fill="#111">
<text x="485.6" y="382.7">Реактор 1 м³</text>
<text x="504.2" y="382.7">904L (R-301):</text>
<text x="490.3" y="387.3">центрифуга и сливы</text>
</g>
<g font-size="2.8" fill="#4a5258">
<text x="178.5" y="137.3">N4</text>
<text x="186.8" y="137.3">N5 H</text>
<text x="210.8" y="137.3">T</text>
<text x="215.4" y="137.3">N3</text>
<text x="221.7" y="137.3">N2</text>
<text x="228.7" y="143.2">N1</text>
</g>
<g font-size="2.5" fill="#666">
<text x="25" y="19.5">Аппараты целиком, М 1:17; отметки — по 3D-модели; номера соединений — как в ведомости соединений</text>
<text x="26" y="24.7">+5.420 площадка П1</text>
<text x="26" y="193.7">+2.500 площадка П1</text>
<text x="26" y="338.4">±0.000 пол</text>
</g>
<g font-size="2.5" fill="#111">
<text x="166.7" y="323.2">P</text>
<text x="364.5" y="354.1">еврокуб на тележке: фильтрат X-306 (насос P-306)</text>
<text x="461.5" y="354.1">еврокуб: отгон → регенерация (X-600)</text>
</g>
<g font-size="2.2" fill="#111">
<text x="477.9" y="130.3">LIRA</text>
<text x="478.7" y="134.3">303</text>
<text x="541" y="398.8">Лист 9</text>
<text x="573" y="398.8">Листов 18</text>
</g>
<text font-size="2.2" fill="#666" x="487.4" y="411">Опытно-промышленный участок</text>
<g font-size="2" fill="#1f5fa8">
<text x="194.7" y="236.4">71</text>
<text x="467" y="264.8">77</text>
</g>
<g font-size="1.9" fill="#111">
<text x="543" y="378.8">Лит.</text>
<text x="558" y="378.8">Масса</text>
<text x="573" y="378.8">Масштаб</text>
</g>
<g font-size="1.8" fill="#111">
<text x="404.6" y="374.2">Изм.</text>
<text x="411.6" y="374.2">Лист</text>
<text x="421.6" y="374.2">№ докум.</text>
<text x="444.6" y="374.2">Подп.</text>
<text x="459.6" y="374.2">Дата</text>
<text x="404.6" y="379.2">Разраб.</text>
<text x="404.6" y="384.2">Пров.</text>
<text x="404.6" y="389.2">Т.контр.</text>
<text x="404.6" y="399.2">Н.контр</text>
<text x="411" y="399.2">.</text>
<text x="404.6" y="404.2">Утв.</text>
</g>
</svg>
